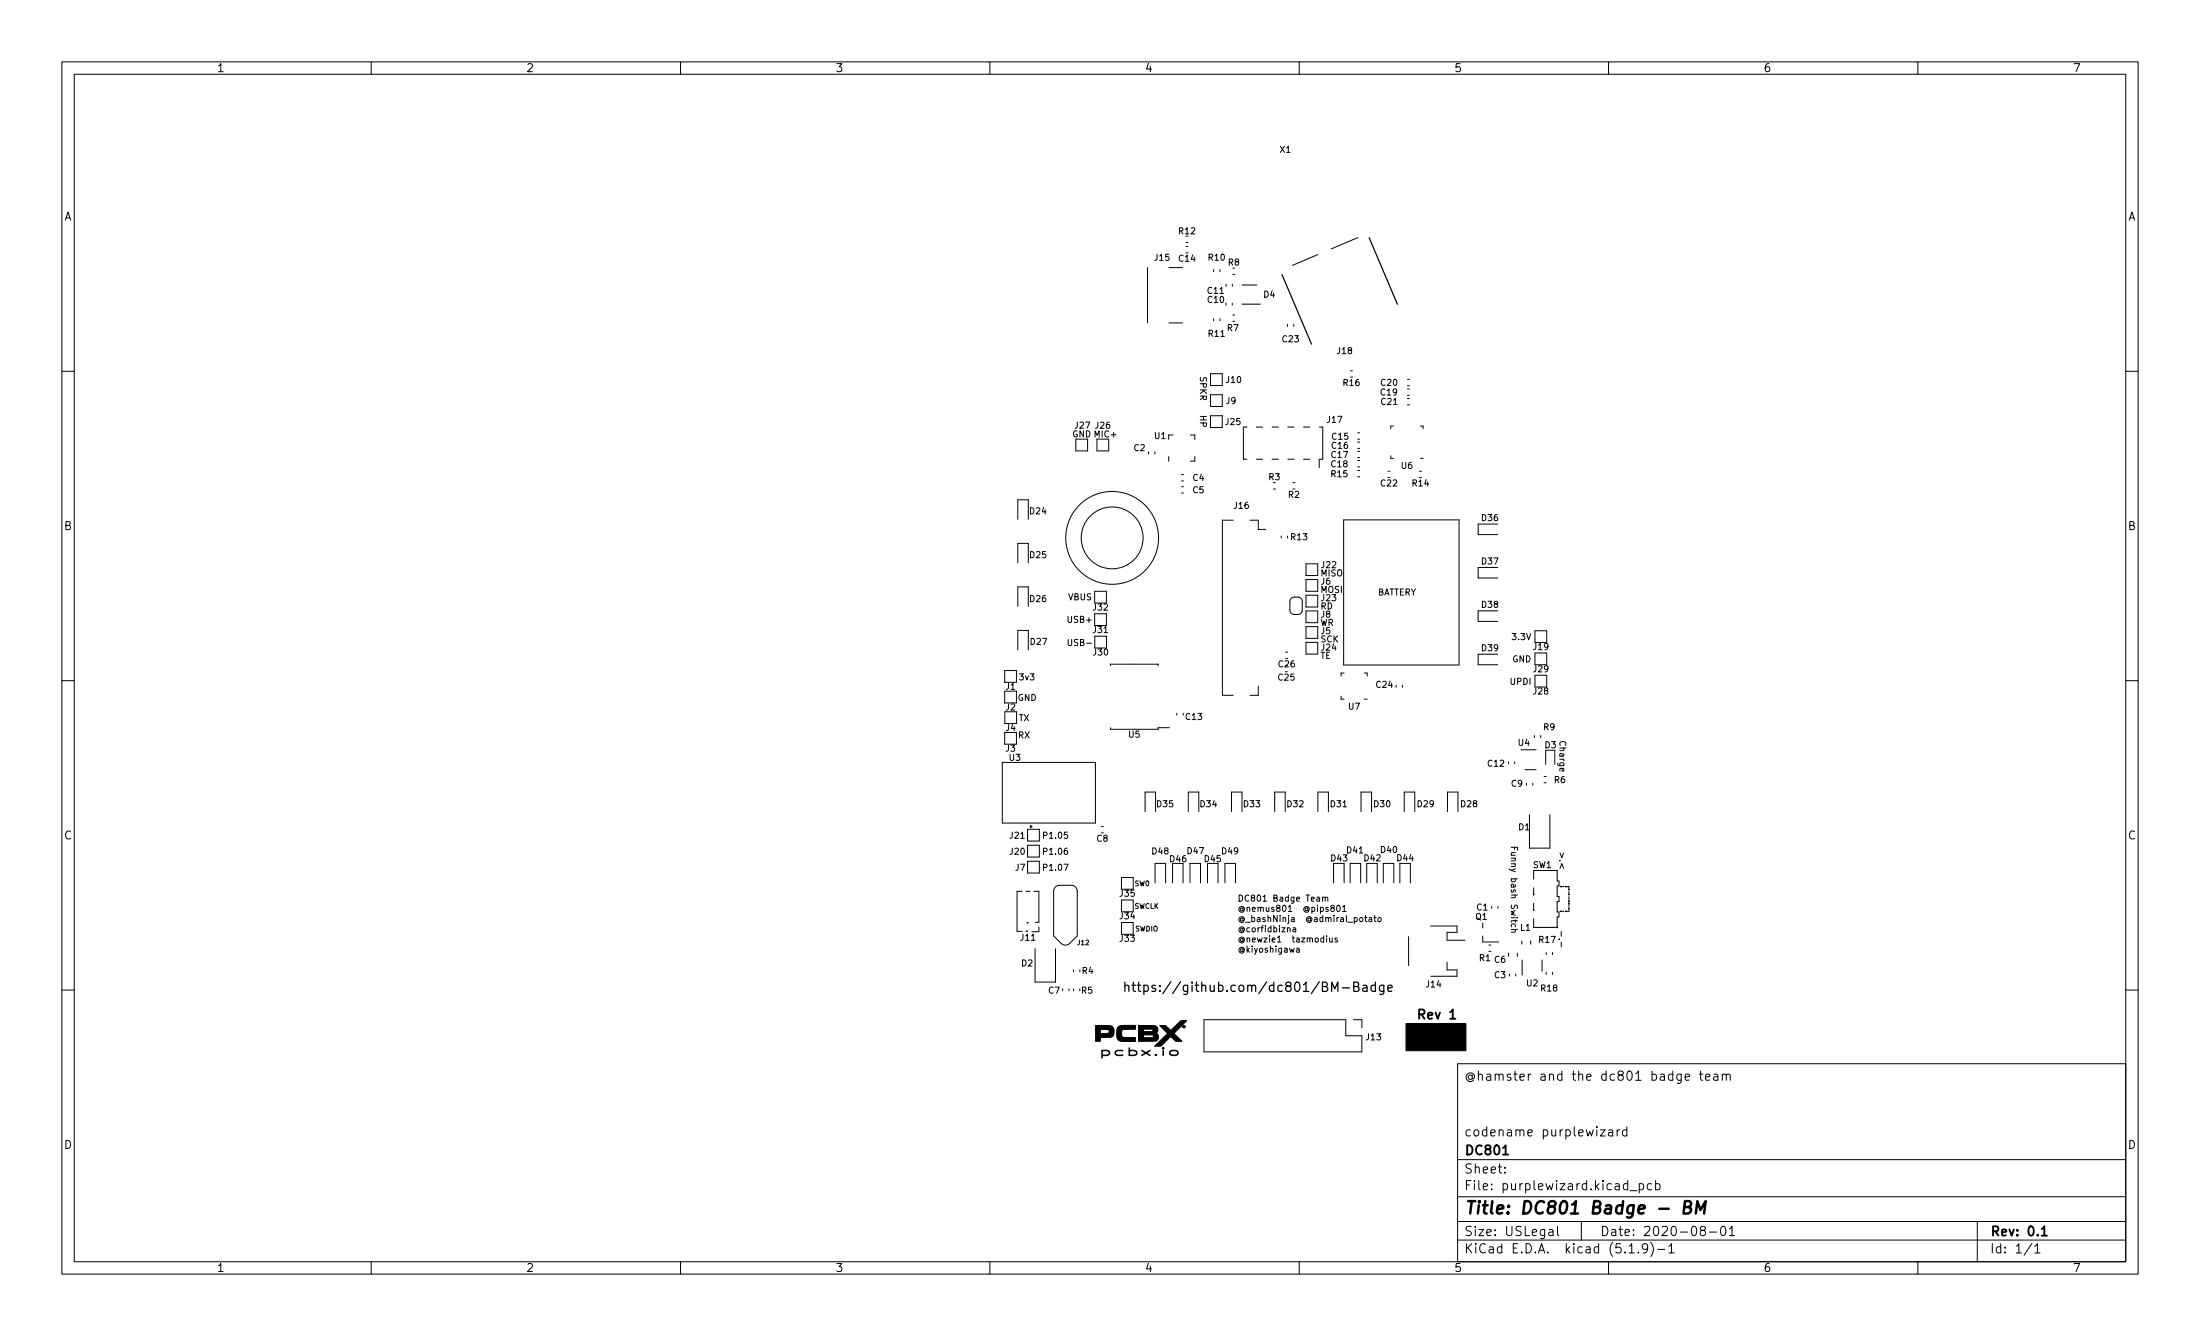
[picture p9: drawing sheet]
<svg xmlns="http://www.w3.org/2000/svg" width="356mm" height="216mm" viewBox="0 0 356 216" stroke-linecap="round" stroke-linejoin="round" font-family="sans-serif">
<g fill="none" stroke="#000" stroke-width=".16">
<path d="M10 10h335.6v195.9h-335.6zM12 12h331.6v191.9h-331.6zM60 10v2M110 10v2M160 10v2M210 10v2M260 10v2M310 10v2M191.7 39.8h.3M191.7 39.2h.3M219.5 38.4l-4.3 1.8M10 60h2"/>
<path d="M185.5 43.2v9M188.9 52.2h2.2M188.9 43.2h2.2M196.2 43.6v.3M196.2 51.5v.3M197.2 43.6v.3M197.2 51.5v.3M198.2 45.9v.4M199.2 49v.3M199.2 45.9v.4M199.3 51.9h.3M199.3 50.9h.3"/>
<path d="M199.3 44.3h.3M200.8 49.2h2.9M200.8 46.1h2.4M208.1 52.4v.3M209.1 52.4v.3M213 41.2l-4.1 1.7M218.3 59.9h.3M343.6 60h2M173.9 71v1.9h1.9v-1.9M177.3 71v1.9h1.9v-1.9M185.6 73v.3M186.7 73v.3"/>
<path d="M188.9 73.8v.7M189.6 70.3h-.7v.7M191 78.7h.3M191 79.7h.3M191 76.7h.3M191 77.7h.3M192.4 70.3h.7v.7M193.1 73.8v.7h-.7M194 68.3h1l-.1 .6-.4-.1v-.5M194.1 61l-.1 .4 .2 .2 .2-.1 .2-.4h.3l.1 .1v.4M195.7 60.4h1.9v1.9h-1.9zM195.7 63.8h1.9v1.9h-1.9z"/>
<path d="M195.7 67.2h1.9v1.9h-1.9zM201.6 69h-.6v5.2h.6M203.1 69h1M203.1 74.2h1M205.6 69h1M205.6 74.2h1M205.8 79h.3M208.2 69h1M208.2 74.2h1M209 78h.3M210.7 69h1M210.7 74.2h1"/>
<path d="M213.2 69h.6v5.2h-.6v1.4M219.4 70h.4M219.4 71h.4M219.4 72.5h.4M219.4 71.4h.4M219.4 75.4h.4M219.4 74.4h.4M219.4 72.9h.4M219.4 74h.4M219.4 77.1h.4M219.4 76h.4M224.3 76.2h.4"/>
<path d="M224.8 73.6v.5h.4M225.2 68.9h-.4v.4M227.5 63.9h.3M227.5 62.9h.3M227.5 62.3h.3M227.5 61.3h.3M227.5 64.4h.3M227.5 65.4h.3M229.4 76.2h.4M229.6 74.1h.4M229.6 68.9h.4v.4M164.5 83.9v-3.1h1.7v3.1"/>
<path d="M164.5 91v-3.2h1.7v3.2M164.5 98v-3.2h1.7v3.2M176.9 95.6h1.9v1.9M199.3 84.1h-1.7v28.3h1.7M202 84.1h1.4v1.5h1.2M207.1 86.6v.3M208.1 86.6v.3M208.7 96.7l.4-.2h.7a.7 .7 0 0 1 .7 .7v1.4a.7 .7 0 0 1-.7 .7h-.6a.7 .7 0 0 1-.7-.7v-1.5zM211.1 91.1h1.9v1.9h-1.9zM211.1 93.7h1.9v1.9h-1.9zM211.1 96.2h1.9v1.9h-1.9zM211.1 98.7h1.9v1.9h-1.9z"/>
<path d="M217.2 84h18.6v23.5h-18.6zM242.1 84.7h-3.2v1.7h3.2M242.1 91.7h-3.2v1.7h3.2M242.1 98.7h-3.2v1.7h3.2M10 110h2M162.4 110.3v-1.9h1.9v1.9M162.4 111.7v1.9M162.4 118.4v1.9M162.4 115v1.9M164.3 111.7v1.9M164.3 118.4v1.9M164.3 115v1.9"/>
<path d="M164.5 105v-3.1h1.7v3.1M176.9 101.1v-1.9h1.9v1.9M177 104.7v-1.9h1.9v1.9M179.5 117.6v.3h7.7v-.3h1.8M179.5 107.6v-.3h7.7v.3M190.2 115.2v.4M191.2 115.2v.4M203.4 110.9v1.5h-1.4M207.8 105.4h.3M211.1 101.3h1.9v1.9h-1.9zM211.1 103.8h1.9v1.9h-1.9zM216.8 112.5v.5h.4"/>
<path d="M217.2 108.8h-.4v.4M220.5 113h.5M220.5 108.8h.5v.4M225.7 110.7v.4M226.7 110.7v.4M242.1 105.7h-3.2v1.7h3.2M248 118.9v.3M248.1 103.8v-1.9h1.9v1.9M248.1 105.5v1.9M248.1 109.1v1.9M249 118.9v.3M250 105.5v1.9"/>
<path d="M250 109.1v1.9M343.6 110h2M162 123.2h15.1v9.8h-15.1zM166.1 134h1.9v1.9h-1.9zM166.1 136.6h1.9v1.9h-1.9zM166.1 139.2h1.9v1.9h-1.9zM178 133.6h.3M185.1 131.2v-3.2h1.7v3.2M189.5 139.5v3.2M191.2 139.5v3.2M192.1 131.2v-3.2h1.7v3.2M195.2 139.5v3.2"/>
<path d="M196.9 139.5v3.2M199.1 131.2v-3.2h1.7v3.2M206 131.2v-3.2h1.7v3.2M213 131.2v-3.2h1.7v3.2M215.6 139.5v3.2M217.3 139.5v3.2M220 131.2v-3.2h1.7v3.2M220.9 139.5v3.2M222.6 139.5v3.2M226.3 139.5v3.2M227 131.2v-3.2h1.7v3.2M228 139.5v3.2"/>
<path d="M234 131.2v-3.2h1.7v3.2M243.8 123.1v.3M244.3 136.9h1v.5M244.8 136.9v.4M244.8 123.1v.3M245.8 121.2h2.5M246.5 124.4h1.8M246.7 126.6v.3M247.2 131.7v5.4h3.3v-5.4M247.8 126.6v.3M249.6 126.5h.3M249.6 125.5h.3"/>
<path d="M249.8 121.2v2.3M251.3 121.2v2.3M10 160h2M165.2 144h-.8v6.5h.8M165.8 144h.7M166 149.1v.2M166 150.4v.1h-.2M166.1 149.1h.1M167.1 144h.8v5.1h-.5M167.3 153.3v5.4h3.3v-5.4M167.9 149.8v.8h-1.1M170.6 143.3l.6-.2h2a.95 .95 0 0 1 .9 .9v7.2l-1.2 1.2a1.02 1.02 0 0 1-1.4 0l-1.2-1.2v-7.2z"/>
<path d="M171.8 159.8v.3M172.8 159.8v.3M173.5 156.7v.4M173.5 159.8v.3M181.3 151v-1.9h1.9v1.9M181.3 143.7v-1.9h1.9v1.9M181.3 147.3v-1.9h1.9v1.9M186.7 142.7v-3.2h1.7v3.2M192.4 142.7v-3.2h1.7v3.2M198 142.7v-3.2h1.7v3.2M209 150h.4v.6M209.4 150.2l-.4 .2 .1 .2 .3-.1"/>
<path d="M213.8 145.1l.3-.1 .1 .6M213.8 145v.6M214.2 145.1l.1-.1h.3v.6M214.9 151.6l.1 .6 .3-.1M215.3 151.6v.6M216.1 151.6h-.2l-.1 .1v.2l.3 .1v.2h-.3M216.2 146.3h.1a.53 .53 0 0 1 .3 .5 .53 .53 0 0 1-.3 .5 .67 .67 0 0 1-.1-1zM217 146.6l.3-.3v1M217 147.3h.6M218.2 142.7v-3.2h1.7v3.2M221.3 148.3h.4v.6M221.7 148.5l-.5 .2 .2 .2h.3"/>
<path d="M222.1 148.3h.3M222.2 147.9v.9l.2 .1M222.8 148.4l.1-.1 .3 .1v.4l-.1 .1-.3-.1zM223.6 142.7v-3.2h1.7v3.2M227.7 151.4v4.6M231.3 149.6h4.2v1.1h-1.6v1.2h2.9M233.9 155.5v1.2h1.6v1.1h-4.2M239.7 149.2v.8M239.7 151.3v.9h2.6M240.7 153.7h.3M240.7 152.7h.3M241.1 146.5v.3"/>
<path d="M242.1 146.5v.3M243.8 154v.5M244 157.4v.3M244.8 150.2l.1 .4h-.6M245 157.4v.3M245.3 154v.5M246 152.1v.5M246 155.1v2.5M247.4 152.1v.5M247.9 142.1v-1.4h3.8v1.7h.3v.8h-.3v1.7h.3v.8h-.3v1.7h.3v.8h-.3v1.7h-3.8v-1.4M247.9 143.5v1.1M247.9 146v1.1"/>
<path d="M249.3 155.1v1.8M249.9 157.1v.4M249.9 153.9v.4M250.9 157.1v.4M250.9 153.9v.4M252 151.8h.1M252.3 147.3h.5M252.3 143.3h.5M252.4 150.5v.8M252.4 152.3v.7M253.1 143.3h.5v.5M253.6 146.8v.5h-.5"/>
<path d="M253.6 144.1v.5M253.6 144.9v.8M253.6 146v.5M343.6 160h2M194.6 164.8h22.9v2.6h2.6v2.6h-25.5zM218.8 164.8h1.3v1.3M235.6 171.9h108v32h-108zM272.4 174.1l.7-.2-.1-.3h-.4l-.2 .2 .1 .7h.5M274.7 173.6h.5M274.9 173.1v1.3l.1 .1 .2 .1M275.7 174.1l.7-.2-.1-.3h-.4l-.2 .2v.7h.6M277 173.6h.6l.1 1"/>
<path d="M277.7 173.9l-.5 .1a.29 .29 0 0 0-.2 .3 .29 .29 0 0 0 .2 .3l.5-.1M278.4 173.7l.2-.1h.4v1M278.4 173.6v1M279 173.8l.2-.2h.4l.1 1M235.6 197.4h108M235.6 193.4h108M235.6 187.4h108M243.2 189.4v.2M243.2 188.7v.1M250.4 198.7h.6v1M251 199l-.5 .1a.29 .29 0 0 0-.2 .3 .29 .29 0 0 0 .2 .3l.5-.1M251.7 198.2v1.3l.3 .2"/>
<path d="M255.6 197.4v3M258.7 182.6h.8l-.8 1h.8M260 182.6h.6l.1 1M260.7 182.9l-.5 .1a.29 .29 0 0 0-.2 .3 .29 .29 0 0 0 .2 .3l.5-.1M261.4 182.6v1M261.8 182.6h-.3l-.1 .3M263 182.6h-.5l-.3 .3v.4l.2 .2h.6M263 182.1v1.5M263.5 192.4h1.1M265 191.4l.4-.1 .3 .3v.4l-.2 .2h-.5M265 191.3v1.5M267 191.4l-.5-.1-.3 .3v.4l.2 .2h.6"/>
<path d="M267.6 191.4l.4-.1 .3 .3v.4l-.1 .2h-.6M267.6 190.8v1.5M275.1 198.8l-.3-.3 .1-.2 .2-.1h.4l.2 .3-.1 .2-.6 .2-.2 .2 .1 .4 .2 .2h.3l.3-.3v-.3l-.3-.3M276.3 199.1h1.2M278.3 198.2h.3a.94 .94 0 0 1 0 1.5h-.1a1 1 0 0 1-.2-1.5zM279.5 198.6l.5-.4v1.5M279.5 199.7h.9M319.6 197.4v6.5M60 203.9v2M110 203.9v2M160 203.9v2M210 203.9v2"/>
<path d="M235.6 200.4h108M260 203.9v2M263.3 201.4l.4-.4v1.5M263.3 202.5h.9M264.8 202.3v.2M266.3 201.6l-.3 .3-.4-.1-.1-.2v-.3l.1-.3h.4l.2 .1a.99 .99 0 0 1-.3 1.4h-.3M266.8 200.8a1.72 1.72 0 0 1 0 2.2M268 201.9h1.1M269.7 201.4l.5-.4v1.5M269.7 202.5h.9M310 203.9v2M328.5 200.9l-1.3 1.9"/>
<path d="M328.9 201.4l.4-.4v1.5M328.9 202.5h.8"/>
<circle cx="179.8" cy="86.9" r="7.5"/>
<circle cx="179.8" cy="86.9" r="5"/>
<circle cx="166.6" cy="133.6" r=".15"/>
</g>
<path d="M242.9 186.6h.9M330 198.6l.4-.4v1.5M330 199.7h.9" fill="none" stroke="#000" stroke-width=".3"/>
<path d="M272.2 195.1h.7a.49 .49 0 0 0 .4-.5 .49 .49 0 0 0-.3-.5h-.6l-.3 2h.8a.53 .53 0 0 0 .4-.5 .53 .53 0 0 0-.4-.5M274.1 196.1l.3-2 .4 1.4 .9-1.4-.3 2" fill="none" stroke="#000" stroke-width=".4"/>
<g fill="#000" stroke="#000" stroke-width=".16">
<path d="M177.1 165.7h1.8a1.01 1.01 0 0 1 1.2 .7 1.01 1.01 0 0 1-.6 1.2h-1.6v.7h-.8v-1.9h.8v.6h.9a.37 .37 0 0 0 .5-.4 .37 .37 0 0 0-.6-.2h-1.6zM180.7 165.9l.6-.2h2.2v.6h-1.7a.43 .43 0 0 0-.5 .6 .59 .59 0 0 0 .2 .7 .59 .59 0 0 0 .6 .1h1.4v.6h-1.7a1.03 1.03 0 0 1-1.1-.2 1.03 1.03 0 0 1-.2-1.1v-.7zM184 165.7h1.6a1.73 1.73 0 0 1 1.4 .2 .67 .67 0 0 1-.2 1.1 .7 .7 0 0 1 .4 .9 .7 .7 0 0 1-.9 .4h-2.3v-1.1h.8v.5h1.5l.1-.2-.1-.3h-2.3v-.9h.8v.4h1.2a.24 .24 0 0 0 .3-.3 .24 .24 0 0 0-.4-.1h-1.9zM191.3 165.8h.1v.2v-.1l-.1 .1v-.1h.1zM191.2 165.8a.19 .19 0 0 1 .3 0 .19 .19 0 0 1 0 .3 .19 .19 0 0 1-.3-.2 .16 .16 0 0 0 .2 .2 .16 .16 0 0 0 .1-.2 .16 .16 0 0 0-.2-.1l-.1 .1zM187.5 165.7h.1a1.03 1.03 0 0 1 1.4 .6l.2 .2 1.7-1.6 .9 .1-2.1 2 1.3 1.3h-1l-.8-.8-1.6 1.6h-1l2.1-2.1zM227.3 165.4h9.6v4.4h-9.6z"/>
<circle cx="247.9" cy="147.1" r=".06"/>
<circle cx="247.9" cy="144.6" r=".06"/>
<circle cx="251.7" cy="149.9" r=".06"/>
<circle cx="252.3" cy="143.3" r=".06"/>
<circle cx="252.3" cy="147.3" r=".06"/>
<circle cx="253.1" cy="143.3" r=".06"/>
<circle cx="253.1" cy="147.3" r=".06"/>
<circle cx="253.6" cy="146.8" r=".06"/>
<circle cx="253.6" cy="145.7" r=".06"/>
<circle cx="253.6" cy="143.8" r=".06"/>
<circle cx="253.6" cy="146" r=".06"/>
<circle cx="253.6" cy="144.6" r=".06"/>
</g>
<g fill="none" stroke="#000" stroke-width=".2">
<path d="M221.3 38.4l4.6 10.8M207.2 44.4l4.8 11.2M181.8 159.4l.2-.2 .4 .1 .1 .9M181.8 158.7v1.5M183 159.2h.5M183.2 158.7v1.3l.1 .1 .2 .1M183.8 159.2h.6M184 158.7v1.3l.1 .1 .3 .1M184.9 159.3l.4-.1 .3 .3v.4l-.1 .2h-.6M184.9 159.2v1.5M222.3 159.3l-.4-.1-.3 .3v.4l.2 .2h.5M222.3 158.7v1.5"/>
<path d="M223.7 159.2v1.2l-.3 .3-.4-.1M223.7 159.3l-.4-.1-.3 .3v.4l.1 .2h.6M224.3 159.7l.7-.1v-.3l-.5-.1-.2 .2 .1 .7h.6"/>
</g>
<text font-size="2.8" x="236.6" y="196.2">Title: DC801 Badge - BM</text>
<g font-size="2.1">
<text x="185.6" y="160.3">https://github.com/dc801/BM-Badge</text>
<text x="229.5" y="164.7">Rev 1</text>
<text x="236.6" y="174.6">@hamster and the dc801 badge team</text>
<text x="236.6" y="183.6">codename purplewizard</text>
<text x="236.6" y="189.7">Sheet:</text>
<text x="236.6" y="186.7">DC801</text>
<text x="236.6" y="192.4">File: purplewizard.kicad_pcb</text>
<text x="236.6" y="202.5">KiCad E.D.A. kicad (5.1.9)-1</text>
<text x="236.6" y="199.7">Size: USLegal</text>
<text x="258.6" y="199.7">Date: 2020-08-01</text>
<text x="321.6" y="199.7">Rev: 0.1</text>
<text x="321.6" y="202.5">Id: 1/1</text>
</g>
<g font-size="1.8">
<text x="35" y="11.6">1</text>
<text x="85" y="11.6">2</text>
<text x="135" y="11.6">3</text>
<text x="185" y="11.6">4</text>
<text x="235" y="11.6">5</text>
<text x="285" y="11.6">6</text>
<text x="335" y="11.6">7</text>
<text x="10.3" y="35.6">A</text>
<text x="343.9" y="35.6">A</text>
<text x="10.3" y="85.7">B</text>
<text x="343.9" y="85.7">B</text>
<text x="10.3" y="135.6">C</text>
<text x="343.9" y="135.6">C</text>
<text x="10.3" y="185.7">D</text>
<text x="343.9" y="185.7">D</text>
<text x="35" y="205.6">1</text>
<text x="85" y="205.6">2</text>
<text x="135" y="205.6">3</text>
<text x="185" y="205.6">4</text>
<text x="235" y="205.6">5</text>
<text x="285" y="205.6">6</text>
<text x="335" y="205.6">7</text>
</g>
<text font-size="1.7" x="178.1" y="170.6">pcbx.io</text>
<g font-size="1.4">
<text x="206.9" y="24.7">X1</text>
<text x="190.6" y="37.9">R12</text>
<text x="186.7" y="42.1">J15</text>
<text x="190.6" y="42.3">C14</text>
<text x="195.2" y="47.5">C11</text>
<text x="195.4" y="42.1">R10</text>
<text x="198.5" y="42.9">R8</text>
<text x="195.2" y="48.9">C10</text>
<text x="198.4" y="53.5">R7</text>
<text x="204.3" y="48.1">D4</text>
<text x="195.4" y="54.4">R11</text>
<text x="207.3" y="55.3">C23</text>
<text x="216.2" y="57.2">J18</text>
<text x="194" y="61.5" transform="rotate(90 194 61.5)">SPKR</text>
<text x="198.2" y="65.3">J9</text>
<text x="198.2" y="61.9">J10</text>
<text x="217.2" y="62.4">R16</text>
<text x="223.2" y="63.9">C19</text>
<text x="223.2" y="62.3">C20</text>
<text x="223.3" y="65.4">C21</text>
<text x="173.3" y="70.7">GND MIC+</text>
<text x="173.8" y="69.3">J27</text>
<text x="177.1" y="69.3">J26</text>
<text x="186.6" y="70.9">U1</text>
<text x="194" y="66.5" transform="rotate(90 194 66.5)">HP</text>
<text x="198.1" y="68.7">J25</text>
<text x="214.5" y="68.3">J17</text>
<text x="215.3" y="71.1">C15</text>
<text x="183.3" y="72.9">C2</text>
<text x="192.8" y="77.7">C4</text>
<text x="205.1" y="77.6">R3</text>
<text x="215.2" y="75.5">C18</text>
<text x="215.2" y="77.1">R15</text>
<text x="215.2" y="74">C17</text>
<text x="215.3" y="72.5">C16</text>
<text x="226.5" y="75.8">U6</text>
<text x="166.5" y="83.1">D24</text>
<text x="192.8" y="79.7">C5</text>
<text x="199.5" y="82.2">J16</text>
<text x="208.3" y="80.4">R2</text>
<text x="223.2" y="78.6">C22</text>
<text x="228.3" y="78.6">R14</text>
<text x="208.7" y="87.3">R13</text>
<text x="239.5" y="84.2">D36</text>
<text x="166.5" y="90.2">D25</text>
<text x="213.5" y="95.8">MOSI</text>
<text x="213.5" y="93.1">MISO</text>
<text x="213.5" y="94.5">J6</text>
<text x="213.6" y="91.8">J22</text>
<text x="239.5" y="91.2">D37</text>
<text x="166.5" y="97.3">D26</text>
<text x="172.6" y="100.6">USB+</text>
<text x="172.6" y="97">VBUS</text>
<text x="176.7" y="98.7">J32</text>
<text x="213.4" y="101.1">WR</text>
<text x="213.4" y="98.5">RD</text>
<text x="213.5" y="99.8">J8</text>
<text x="213.6" y="97.1">J23</text>
<text x="222.5" y="96.2">BATTERY</text>
<text x="239.5" y="98.2">D38</text>
<text x="166.6" y="104.2">D27</text>
<text x="172.8" y="104.4">USB-</text>
<text x="176.7" y="102.3">J31</text>
<text x="176.7" y="105.9">J30</text>
<text x="206.7" y="107.8">C26</text>
<text x="213.4" y="106.5">TE</text>
<text x="213.4" y="103.8">SCK</text>
<text x="213.5" y="102.5">J5</text>
<text x="213.6" y="105.1">J24</text>
<text x="239.5" y="105.2">D39</text>
<text x="244.4" y="107">GND</text>
<text x="244.5" y="103.4">3.3V</text>
<text x="247.9" y="105">J19</text>
<text x="162.6" y="111.5">J1</text>
<text x="164.5" y="113.3">GND</text>
<text x="164.8" y="109.9">3v3</text>
<text x="206.6" y="110">C25</text>
<text x="222.5" y="111.1">C24</text>
<text x="244.1" y="110.7">UPDI</text>
<text x="247.9" y="112.2">J28</text>
<text x="247.9" y="108.6">J29</text>
<text x="162.6" y="114.8">J2</text>
<text x="162.6" y="118.1">J4</text>
<text x="164.6" y="119.3">RX</text>
<text x="164.7" y="116.5">TX</text>
<text x="182.5" y="119.2">U5</text>
<text x="191.7" y="116.3">C13</text>
<text x="218" y="114.7">U7</text>
<text x="249.5" y="118">R9</text>
<text x="252.1" y="119.8" transform="rotate(90 252.1 119.8)">Charge</text>
<text x="162.6" y="121.5">J3</text>
<text x="163.1" y="122.9">U3</text>
<text x="240.5" y="123.9">C12</text>
<text x="245.4" y="120.5">U4</text>
<text x="249.7" y="120.9">D3</text>
<text x="187" y="130.4">D35</text>
<text x="194.1" y="130.4">D34</text>
<text x="201.1" y="130.4">D33</text>
<text x="208.1" y="130.4">D32</text>
<text x="215.1" y="130.4">D31</text>
<text x="222.1" y="130.4">D30</text>
<text x="229.1" y="130.4">D29</text>
<text x="236.2" y="130.4">D28</text>
<text x="244.3" y="127.1">C9</text>
<text x="251.2" y="126.5">R6</text>
<text x="163.3" y="135.5">J21</text>
<text x="168.8" y="135.5">P1.05</text>
<text x="177.3" y="136">C8</text>
<text x="217.7" y="137.9">D41</text>
<text x="223.2" y="137.8">D40</text>
<text x="244.2" y="137.4" transform="rotate(90 244.2 137.4)">Funny bash Switch</text>
<text x="245.5" y="134.2">D1</text>
<text x="163.3" y="138.1">J20</text>
<text x="164.1" y="140.7">J7</text>
<text x="168.8" y="140.7">P1.07</text>
<text x="168.8" y="138.1">P1.06</text>
<text x="186.3" y="138.1">D48</text>
<text x="189.2" y="139.3">D46</text>
<text x="192" y="138">D47</text>
<text x="194.7" y="139.3">D45</text>
<text x="197.5" y="138">D49</text>
<text x="215.2" y="139.2">D43</text>
<text x="220.5" y="139.2">D42</text>
<text x="225.9" y="139.2">D44</text>
<text x="247.8" y="140.3">SW1</text>
<text x="252" y="138.1" transform="rotate(90 252 138.1)">&gt;.&lt;</text>
<text x="181.1" y="148.5">J34</text>
<text x="181.1" y="144.9">J35</text>
<text x="200" y="145.7">DC801 Badge Team</text>
<text x="200" y="147.3">@nemus801 @pips801</text>
<text x="200" y="149">@_bashNinja @admiral_potato</text>
<text x="238.5" y="148.6">Q1</text>
<text x="238.7" y="147.1">C1</text>
<text x="165" y="152">J11</text>
<text x="181.1" y="152.2">J33</text>
<text x="200" y="150.6">@corfidbizna</text>
<text x="200" y="152.3">@newzie1 tazmodius</text>
<text x="200" y="153.9">@kiyoshigawa</text>
<text x="239.1" y="155.3">R1 C6</text>
<text x="245.8" y="150.4">L1</text>
<text x="248.8" y="152.4">R17</text>
<text x="165.1" y="156.2">D2</text>
<text x="169.5" y="160.6">C7</text>
<text x="174.8" y="160.6">R5</text>
<text x="174.9" y="157.4">R4</text>
<text x="230.6" y="159.6">J14</text>
<text x="241.6" y="158.1">C3</text>
<text x="246.8" y="159.4">U2</text>
<text x="249.1" y="160.2">R18</text>
<text x="220.9" y="168.1">J13</text>
</g>
<g font-size="1.1">
<text x="183.4" y="143.2">SW0</text>
<text x="183.3" y="146.9">SWCLK</text>
<text x="174.2" y="152.7">J12</text>
<text x="183.5" y="150.5">SWDIO</text>
</g>
</svg>
